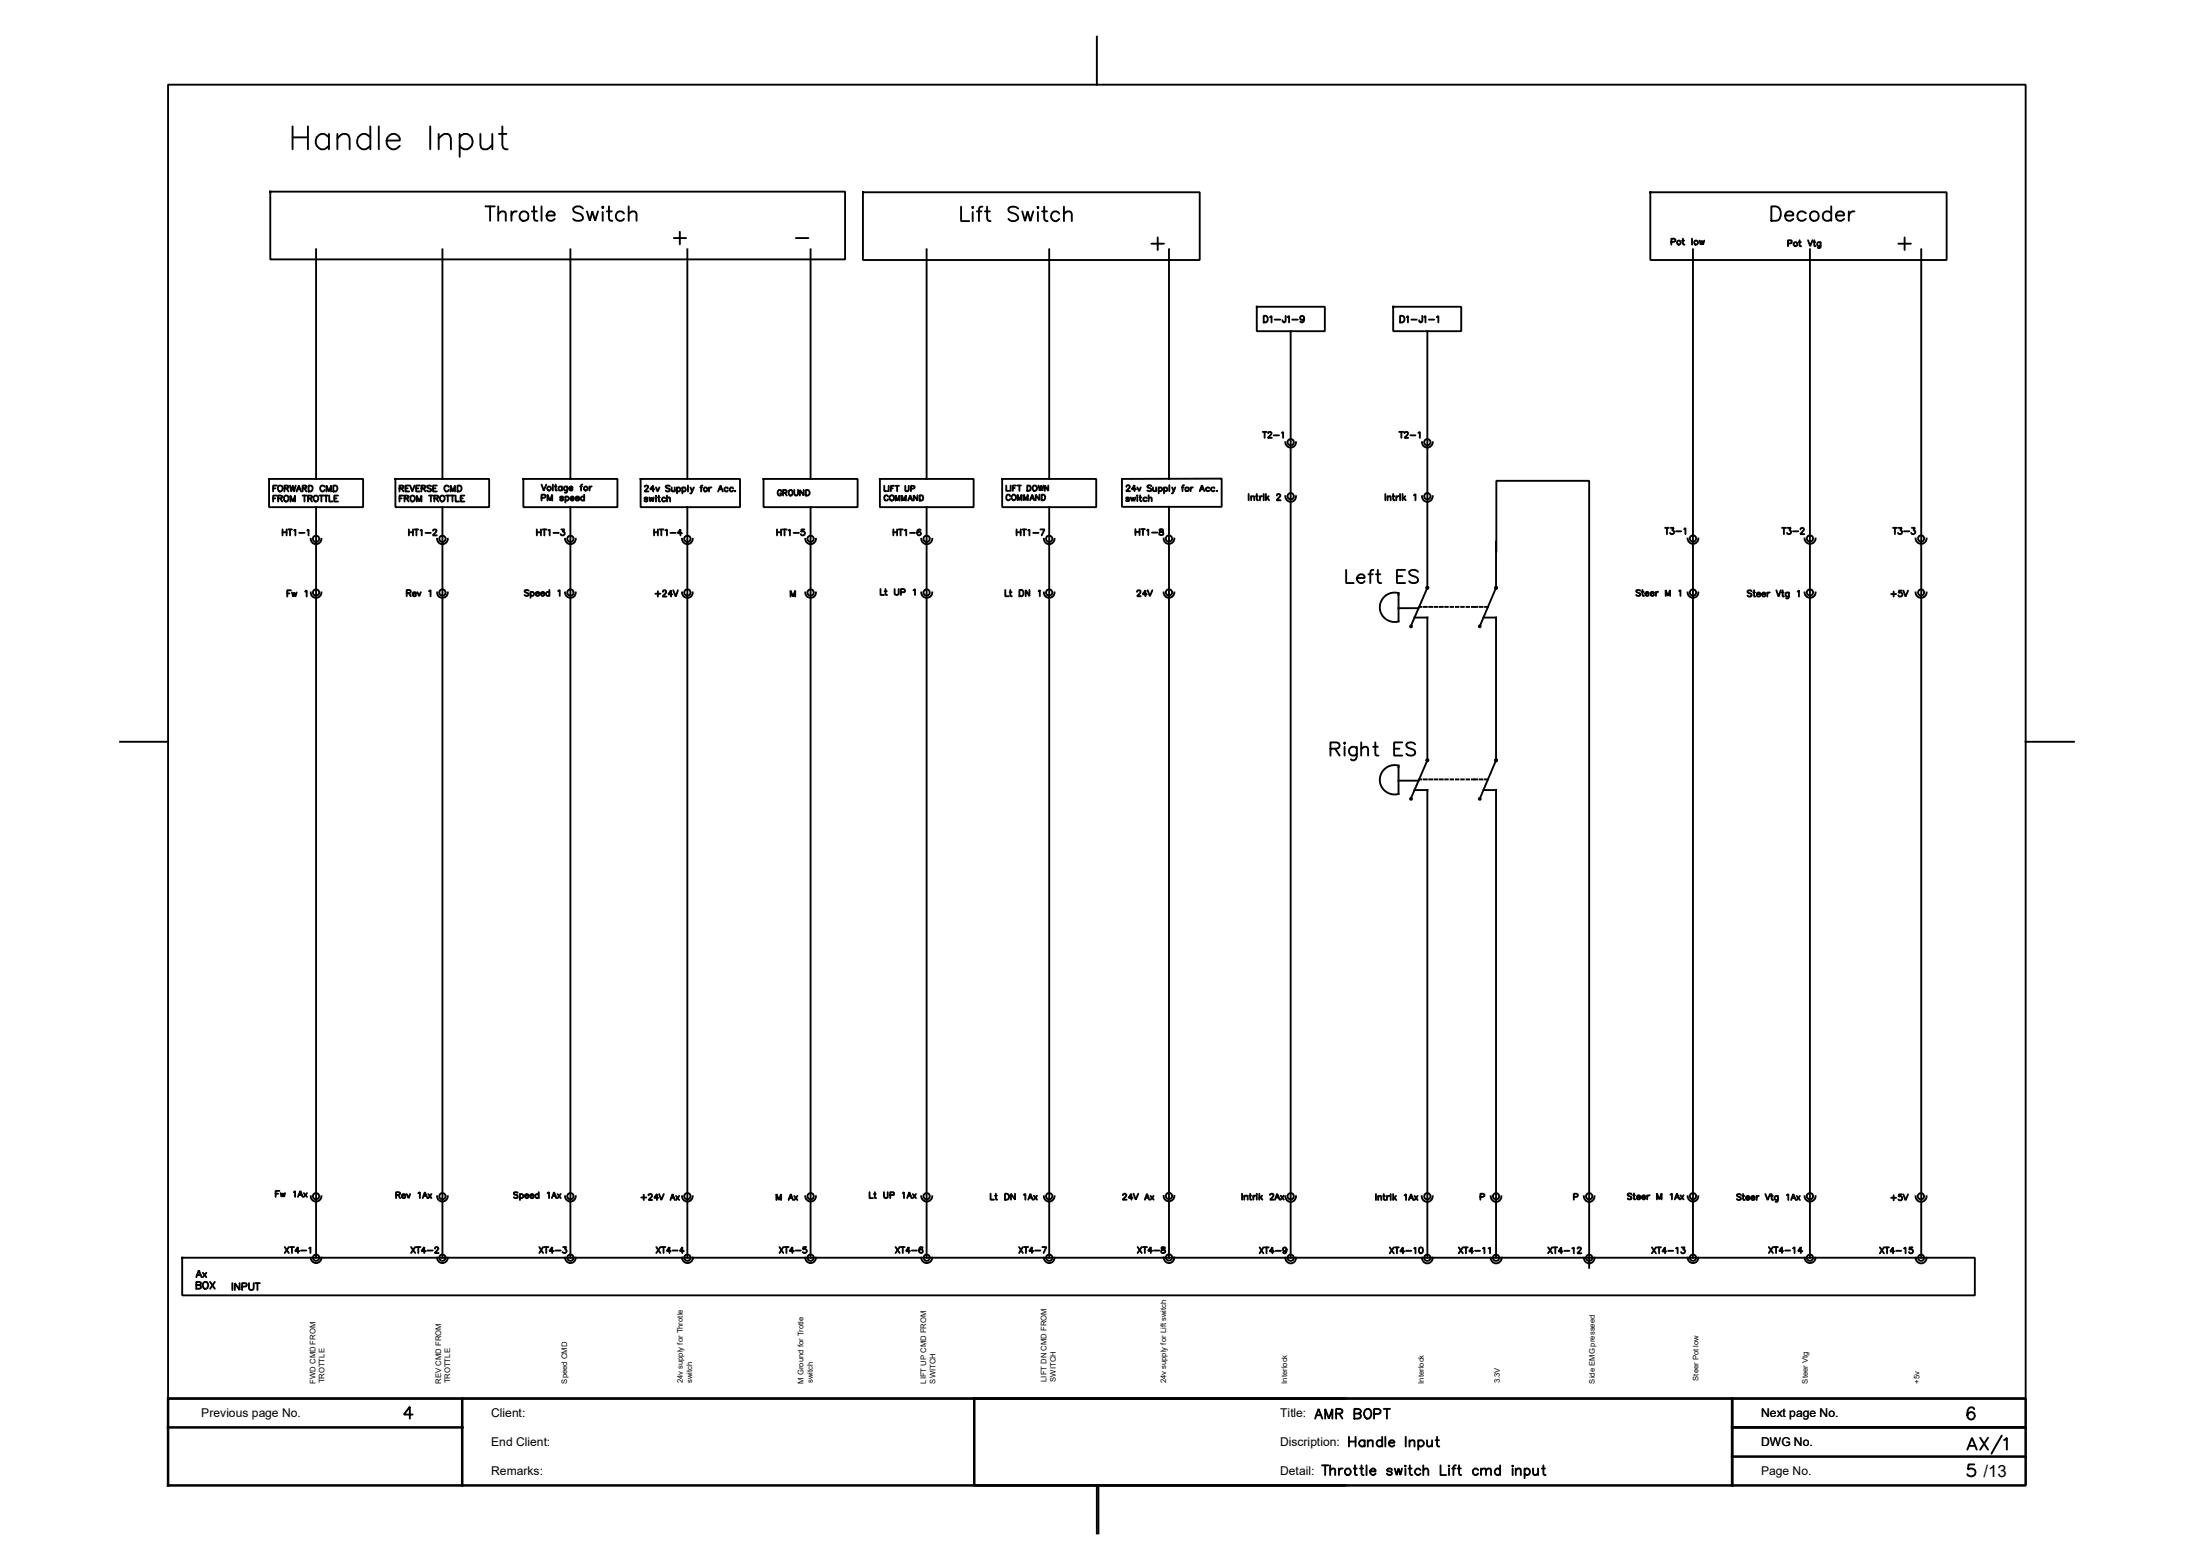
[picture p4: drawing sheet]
<svg xmlns="http://www.w3.org/2000/svg" width="297mm" height="210mm" viewBox="0 0 297 210" stroke-linecap="round" stroke-linejoin="round" font-family="sans-serif">
<g fill="none" stroke="#000" stroke-width=".25">
<path d="M22.7 11.4h250.8v177.4h-250.8zM39.5 17.1v3.1M39.5 18.5h2.1M41.6 17.1v3.1M44.4 18.5a1.01 1.01 0 0 0-1.6-.1 1.01 1.01 0 0 0 .3 1.6 .91 .91 0 0 0 1.3-.3M44.4 18.1v2.1M45.6 18.7l.7-.6h.4l.3 .1 .2 .5v1.5M45.6 18.1v2.1M50 18.5a1.01 1.01 0 0 0-1.6-.1 1.01 1.01 0 0 0 .2 1.6 .91 .91 0 0 0 1.4-.3M50 17.1v3.1M51.1 17.1v3.1M52.2 19h1.8a.89 .89 0 0 0-.9-1 .89 .89 0 0 0-.9 1 .97 .97 0 0 0 .6 1.1 .97 .97 0 0 0 1.2-.4"/>
<path d="M58.1 17.1v3.1M59.2 18.7l.8-.6h.5l.2 .1 .2 .5v1.5M59.2 18.1v2.1M62.1 18.1v3.1M62.1 18.5a.99 .99 0 0 1 1.3-.2 .99 .99 0 0 1 .3 1.4 .9 .9 0 0 1-1.6 0M64.9 18.1v1.5l.1 .4 .3 .2h.4l.8-.6M66.5 18.1v2.1M67.4 18.1h1M67.8 17.1v2.5l.1 .4 .3 .2h.3M148.1 5v6.4M36.5 25.9h77.6v9.1h-77.6zM42.7 33.7v30.9"/>
<path d="M59.7 33.7v30.9M65.5 27.9h1.3M66.2 27.9v1.9M67.3 28.9l.4-.4 .5 .1 .1 1.2M67.3 27.9v1.9M69 28.5v1.3M69.8 28.5a.58 .58 0 0 0-.8 .6M70.4 28.6a.63 .63 0 0 1 .8 .2 .63 .63 0 0 1-.1 .9 .63 .63 0 0 1-.9-.2 .75 .75 0 0 1 .2-.9zM71.8 28.5h.7M72.1 27.9v1.6l.1 .2 .4 .1M73.1 27.9v1.9M73.8 29.1h1.1a.57 .57 0 0 0-.7-.6 .57 .57 0 0 0-.4 .8 .6 .6 0 0 0 .4 .5 .6 .6 0 0 0 .7-.3"/>
<path d="M77 33.7v30.9M78.7 28.2a.84 .84 0 0 0-1.3 0 .45 .45 0 0 0 .4 .5l.5 .2a.68 .68 0 0 1 .4 .6 .92 .92 0 0 1-1.3 0M79.2 28.5l.4 1.3 .4-1.3 .3 1.3 .4-1.3M81.4 27.9l.1 .1-.1 .1-.1-.1zM81.4 28.6v1.2M81.9 28.5h.7M82.2 27.9v1.6l.1 .2 .4 .1M84.2 28.8a.61 .61 0 0 0-.9-.1 .61 .61 0 0 0 0 .9 .61 .61 0 0 0 .9-.1M84.9 28.9l.4-.4 .5 .1 .1 .3v.9M84.9 27.9v1.9M91 32.1h1.6M91.8 31.3v1.7"/>
<path d="M92.8 33.7v30.9M107.4 32.1h1.7M109.4 33.7v30.9M116.5 26h45.5v9.1h-45.5zM125.1 33.7v30.9M129.8 27.9v1.9h1.1M131.2 28l.1-.1 .1 .1-.1 .1zM131.3 28.6v1.2M131.9 28.5h.6M132.6 27.9l-.4 .1v.2v1.6M133 28.5h.6M133.3 27.9v1.6v.2l.4 .1"/>
<path d="M137.5 28.2a.92 .92 0 0 0-1.4 0 .45 .45 0 0 0 .4 .5 1.04 1.04 0 0 1 1 .6v.2a.84 .84 0 0 1-1.4 0M138 28.5l.4 1.3 .3-1.3 .4 1.3 .4-1.3M140.1 27.9l.1 .1-.1 .1-.1-.1zM140.1 28.6v1.2M140.7 28.5h.7M141 27.9v1.6l.1 .2 .3 .1M141.6 33.7v30.9M143 28.8a.61 .61 0 0 0-.9-.1 .61 .61 0 0 0 0 .9 .61 .61 0 0 0 .9-.1M143.6 28.9l.5-.4 .5 .1 .1 .3v.9M143.6 27.9v1.9M155.4 32.9h1.7M156.3 32v1.7"/>
<path d="M157.8 33.7v30.9M222.8 26h40v9.1h-40zM225.6 32.6h.5l.1-.3-.2-.1h-.4v.8M227.1 32.5h.3M227.2 32.2v.7v.1h.2M228.4 32.2v.8M228.6 33.7v136.1M229.4 32.5l.2 .5 .1-.5 .2 .5 .2-.5M239.1 27.9h.7a1.13 1.13 0 0 1 .3 1.8l-1 .1zM241 29.1h1.1a.57 .57 0 0 0-.6-.6 .57 .57 0 0 0-.5 .8 .6 .6 0 0 0 .4 .5 .6 .6 0 0 0 .7-.3M241.4 32.9l.5-.1v-.3l-.5-.1v.8M242.8 32.7h.3"/>
<path d="M243 32.4v.7l.2 .1M243.8 28.8a.64 .64 0 0 0-.9-.1 .64 .64 0 0 0 0 .9 .64 .64 0 0 0 .9-.1M244.1 32.4l.3 .8 .3-.8M244.3 33.7v136.1M244.6 28.6a.62 .62 0 0 1 .8 .2 .62 .62 0 0 1-.1 .9 .62 .62 0 0 1-.9-.2 .75 .75 0 0 1 .2-.9zM244.8 32.7h.3M244.9 32.4v.8h.2M245.8 32.7l-.1 .7h-.3M245.8 32.8a.26 .26 0 0 0-.4 0 .26 .26 0 0 0 0 .3 .26 .26 0 0 0 .4 0M247.2 27.9v1.9M247.2 28.8a.64 .64 0 0 0-.9-.1 .64 .64 0 0 0 0 .9 .64 .64 0 0 0 .9-.1M247.9 29.1h1.1a.57 .57 0 0 0-.7-.6 .57 .57 0 0 0-.4 .8 .6 .6 0 0 0 .4 .5 .6 .6 0 0 0 .7-.3"/>
<path d="M249.6 28.5v1.3M250.4 28.5a.64 .64 0 0 0-.8 .6M256.3 32.9h1.7M257.1 32v1.7M259.4 33.7v136.1M169.7 41.4h9.2v3.3h-9.2zM170.5 58.3h.5M170.6 42.6h.3a.51 .51 0 0 1 0 .9h-.3zM170.7 58.3v.8M171.2 58.5a.22 .22 0 0 1 .3-.2 .22 .22 0 0 1 .1 .3l-.4 .5h.5M171.4 42.8l.3-.2v.9M172 58.8h.7"/>
<path d="M172.1 43.1h.7M173.1 58.4l.1-.1v.8M173.5 59.7a.72 .72 0 0 0 .7 .7 .72 .72 0 0 0 .8-.7M173.6 42.6l-.1 .8-.2 .1-.2-.3M173.8 42.8l.2-.2v.9M174.2 44.7v125.1M174.5 43.1h.7M176.1 42.9a.28 .28 0 0 1-.4 .3 .28 .28 0 0 1-.1-.5 .28 .28 0 0 1 .4 .1l.1 .1a.42 .42 0 0 1-.4 .6l-.1-.1M188.1 41.4h9.2v3.3h-9.2zM188.9 58.3h.5M189 42.6h.3a.47 .47 0 0 1 .3 .5 .47 .47 0 0 1-.3 .4h-.3zM189.2 58.3v.8"/>
<path d="M189.6 58.5l.2-.2h.3v.3l-.5 .5h.5M189.9 42.8l.2-.2v.9M190.4 58.8h.7M190.5 43.1h.8M191.5 58.4l.2-.1v.8M192 59.7a.72 .72 0 0 0 .7 .7 .72 .72 0 0 0 .7-.7M192 42.6v.8l-.2 .1-.2-.1v-.2M192.3 42.8l.1-.2v.9M192.7 44.7v34.6l-2.2 5.2M192.9 43.1h.7M194 42.8l.2-.2v.9M36.3 64.6h12.7v3.9h-12.7z"/>
<path d="M36.9 65.9h.3M36.9 67.3h.3M37.4 65.5h-.5v.8M37.4 66.9h-.5v.8M37.5 67.3l.5-.1 .1-.3h-.6v.8M37.6 65.6a.37 .37 0 0 1 .6 .3 .37 .37 0 0 1-.5 .4l-.2-.3zM37.8 67.3l.3 .4M38.1 71.5v.8M38.1 71.8h.6M38.4 67a.37 .37 0 0 1 .6 .2 .37 .37 0 0 1-.5 .4l-.1-.1zM38.4 65.9h.5v-.3l-.5-.1v.8M38.7 65.9l.2 .4"/>
<path d="M38.7 71.5v.8M38.9 71.5h.5M39.2 65.5l.1 .8 .2-.8 .2 .8 .2-.8M39.2 71.5v.8M39.2 67.7v-.8l.3 .8 .3-.8v.8M39.3 79.7h-.5v.8M39.4 80l.2 .5 .1-.5 .2 .5 .1-.5M39.7 71.6l.2-.1v.8M40 66.3l.3-.8 .3 .8M40.1 66h.4M40.4 71.9h.7M40.9 66.9h.5"/>
<path d="M40.9 65.9h.4l.1-.3-.5-.1v.8M41.1 65.9l.3 .4M41.1 66.9v.8M41.2 79.8l.2-.1v.8M41.5 71.6l.2-.1v.8M41.6 67.3l.4-.1 .1-.3h-.5v.8M41.7 65.5h.2a.42 .42 0 0 1 .3 .4 .42 .42 0 0 1-.3 .4h-.2zM41.8 67.3l.3 .4M42 72.7a.72 .72 0 0 0 .7 .7 .72 .72 0 0 0 .7-.7M42 80a.72 .72 0 0 0 .7 .7 .72 .72 0 0 0 .7-.7M42.4 67a.37 .37 0 0 1 .6 .2 .37 .37 0 0 1-.5 .4l-.2-.2zM42.7 68.5v101.3"/>
<path d="M43.1 66.9h.5M43.4 66.9v.8M43.7 66.9h.6M43.8 65.7a.35 .35 0 0 0-.5 0 .35 .35 0 0 0 0 .5 .35 .35 0 0 0 .5 0v-.1M44 66.9v.8M44.1 66.3v-.8l.3 .8 .3-.8v.8M44.4 66.9v.8h.5M45 65.5h.3a.44 .44 0 0 1 .3 .4 .44 .44 0 0 1-.3 .4h-.3zM45.1 67.3h.3M45.6 66.9h-.5v.8h.5M53.4 64.6h12.6v3.9h-12.6zM53.9 67.3h.3"/>
<path d="M53.9 65.9h.5v-.3l-.5-.1v.8M54.2 65.9l.3 .4M54.4 66.9h-.5v.8M54.6 67.3l.5-.1v-.3h-.5v.8M54.7 65.9h.3M54.9 67.3l.3 .4M55.2 71.8h.6M55.2 71.5v.8M55.2 65.5h-.5v.8h.5M55.4 65.5l.3 .8 .3-.8M55.5 67a.37 .37 0 0 1 .5 .2 .37 .37 0 0 1-.5 .4l-.1-.1zM55.8 71.5v.8"/>
<path d="M56 71.5h.5M56.2 65.9h.3M56.2 71.5v.8M56.3 67.7v-.8l.3 .8 .3-.8v.8M56.3 79.9l.3 .6 .2-.6M56.7 65.5h-.5v.8h.5M56.8 71.6l.1-.1v.8M56.9 65.9h.5v-.3l-.5-.1v.8M57.1 65.9l.3 .4M57.4 71.9h.8M57.9 79.8l.2-.2v.9M57.9 66.9h.6"/>
<path d="M58.2 66.9v.8M58.2 65.6l-.2-.1-.3 .1v.2l.5 .3a.3 .3 0 0 1-.2 .2 .3 .3 0 0 1-.3-.1M58.5 71.6a.22 .22 0 0 1 .2-.1 .22 .22 0 0 1 .2 .3l-.5 .5h.6M58.5 65.9h.3M58.6 67.3l.5-.1v-.3h-.5v.8M58.9 67.3l.3 .4M59 65.5h-.5v.8h.5M59 72.7a.72 .72 0 0 0 .7 .7 .72 .72 0 0 0 .8-.7M59 80a.72 .72 0 0 0 .7 .7 .72 .72 0 0 0 .8-.7M59.5 67a.37 .37 0 0 1 .5 .2 .37 .37 0 0 1-.4 .4l-.2-.2zM59.7 68.5v101.3M60.2 66.9h.5"/>
<path d="M60.5 66.9v.8M60.6 65.7a.37 .37 0 0 0-.7 .2 .37 .37 0 0 0 .6 .4l.1-.2M60.8 66.9h.5M60.8 66.3v-.8l.3 .8 .3-.8v.8M61.1 66.9v.8M61.5 66.9v.8h.5M61.8 65.5h.2a.42 .42 0 0 1 .3 .4 .42 .42 0 0 1-.3 .4h-.2zM62.2 67.3h.3M62.7 66.9h-.5v.8h.5M70.7 64.6h12.7v3.9h-12.7zM71.4 79.7l-.2-.1-.4 .1 .1 .2 .5 .3a.3 .3 0 0 1-.3 .2 .3 .3 0 0 1-.3-.1M71.6 79.9v.8"/>
<path d="M72.5 71.8h.5M72.5 71.5v.8M73 71.5v.8M73.1 65.4l.3 .8 .3-.8M73.1 67.2l.5-.1v-.3h-.5v.8M73.2 71.5h.6M73.5 71.5v.8M73.9 67.6v-.8l.4 .8 .2-.8v.8M74 71.6l.2-.1v.8M74.2 79.6v.8M74.6 65.4v.8M74.7 71.9h.7"/>
<path d="M74.9 65.7h.2M75 65.4v.8h.2M75.4 79.8l.2-.2v.8M75.8 71.5h.4l-.3 .3a.27 .27 0 0 1 .3 .2 .27 .27 0 0 1-.2 .3 .27 .27 0 0 1-.3-.2M75.9 65.7v.5M75.9 65.8a.26 .26 0 0 0-.4-.1 .26 .26 0 0 0 0 .4 .26 .26 0 0 0 .4 0M76 67.1l-.1-.1-.3 .1v.1l.3 .1 .1 .1-.1 .2-.3-.2M76.3 72.7a.72 .72 0 0 0 .7 .7 .72 .72 0 0 0 .7-.7M76.3 80a.72 .72 0 0 0 .7 .7 .72 .72 0 0 0 .7-.7M76.3 67v.8M76.3 67.1a.26 .26 0 0 1 .4 0 .26 .26 0 0 1 0 .4 .26 .26 0 0 1-.4-.1M76.6 65.7l-.1 .7-.3 .1"/>
<path d="M76.6 65.8a.26 .26 0 0 0-.4-.1 .26 .26 0 0 0 0 .4 .26 .26 0 0 0 .4 0M76.8 65.9h.5a.24 .24 0 0 0-.2-.3 .24 .24 0 0 0-.3 .3l.2 .3 .3-.1M77 67.3h.5a.23 .23 0 0 0-.3-.3 .23 .23 0 0 0-.2 .3l.2 .3 .3-.2M77 68.5v101.3M77.7 67.3h.5a.26 .26 0 0 0-.4-.3 .26 .26 0 0 0-.1 .4l.2 .2 .3-.2M78.3 65.7h.3M78.6 65.4l-.2 .2v.6M78.9 66.8v.8M78.9 67.1a.26 .26 0 0 0-.4 0 .26 .26 0 0 0 0 .4 .26 .26 0 0 0 .4-.1M79.6 65.7v.5M79.9 65.7h-.2l-.1 .2M86.5 64.6h13.4v3.9h-13.4z"/>
<path d="M87 65.7a.22 .22 0 0 1 .3-.2 .22 .22 0 0 1 .2 .3l-.5 .5h.5M87.4 67.3l-.1-.2-.3 .1v.2h.3l.1 .2-.1 .1-.3-.1M87.7 67.1l.1 .6 .2-.6 .1 .6 .2-.6M88.3 71.8h.5M88.3 71.5v.8M88.3 66h-.5l.4-.5v.8M88.6 66.9h.1M88.6 65.8l.2 .5 .2-.5M88.6 67.1v.6M88.8 67.1h.3M88.8 71.5v.8M88.8 79.8v.7"/>
<path d="M88.9 66.9v.6l.2 .2M89 71.5h.6M89.3 71.5v.8M89.5 79.9l.1-.2 .3 .1v.2l-.4 .5h.5M89.8 67.3a.26 .26 0 0 0-.4-.1 .26 .26 0 0 0 0 .4 .26 .26 0 0 0 .4 0M89.8 71.6l.2-.1v.8M90 67.3l.4-.2 .1 .6M90 66.9v.8M90.4 65.6l-.1-.1-.4 .1 .1 .2 .4 .3v.1l-.1 .1-.4-.1M90.5 71.9h.7M90.7 65.8v.5h.2l.2-.1M90.9 79.7l.3 .8 .3-.8"/>
<path d="M91.1 65.8v.5M91.4 65.8v.8M91.4 65.9a.26 .26 0 0 1 .4 0 .26 .26 0 0 1 0 .4 .26 .26 0 0 1-.4-.1M92.1 72.7a.72 .72 0 0 0 .7 .7 .72 .72 0 0 0 .7-.7M92.1 72h-.6l.4-.5v.8M92.1 80a.72 .72 0 0 0 .7 .7 .72 .72 0 0 0 .7-.7M92.1 65.9a.26 .26 0 0 1 .4 0 .26 .26 0 0 1 0 .4 .26 .26 0 0 1-.4-.1M92.1 65.8v.8M92.8 68.5v101.3M92.9 65.5v.8M93.2 65.8l.2 .5M93.7 65.8l-.4 .7-.1 .1"/>
<path d="M94.5 65.8h.3M94.8 65.5l-.1 .1v.7M95.7 65.8v.5M96.1 65.8h-.3l-.1 .2M96.9 66.3l.4-.8 .3 .8M97.1 66h.4M98.3 65.9a.26 .26 0 0 0-.4 0 .26 .26 0 0 0 0 .4 .26 .26 0 0 0 .4-.1M99 65.9a.26 .26 0 0 0-.4 0 .26 .26 0 0 0 0 .4 .26 .26 0 0 0 .4-.1M99.2 66.3h.1zM103.1 64.6h12.7v3.9h-12.7zM104.9 71.8h.6M104.9 71.5v.8"/>
<path d="M105.5 71.5v.8M105.5 66.3a.26 .26 0 0 0-.3-.2 .26 .26 0 0 0-.2 .3v.2a.26 .26 0 0 0 .2 .3 .26 .26 0 0 0 .3-.3h-.2M105.7 71.5h.5M105.7 66.5h.4l.1-.3-.5-.1v.8M105.9 71.5v.8M106 66.5l.2 .4M106.5 71.6l.1-.1v.8M106.5 66.3a.35 .35 0 0 1 .5 0 .35 .35 0 0 1-.1 .5 .36 .36 0 0 1-.4-.1 .36 .36 0 0 1 0-.4zM107.1 71.9h.8M107.2 66.1v.6l.2 .2 .3-.2v-.6M108.5 66.1v.8l-.5-.8v.8M108.6 71.5h-.4v.3a.29 .29 0 0 1 .4 0 .29 .29 0 0 1-.1 .4 .29 .29 0 0 1-.4-.1"/>
<path d="M108.7 72.7a.72 .72 0 0 0 .7 .7 .72 .72 0 0 0 .8-.7M108.7 80a.72 .72 0 0 0 .7 .7 .72 .72 0 0 0 .8-.7M108.8 66.1h.3a.41 .41 0 0 1 .2 .4 .41 .41 0 0 1-.2 .4h-.3zM109.4 68.5v101.3M118.8 64.6h12.6v3.9h-12.6zM118.9 79.5v.8h.4M119.4 65.6v.7h.4M119.4 79.8h.3M119.5 79.5v.7l.3 .1M119.9 67a.26 .26 0 0 0-.3-.2 .26 .26 0 0 0-.2 .3v.2a.26 .26 0 0 0 .2 .3 .26 .26 0 0 0 .3-.2M120 65.6v.7M120.3 65.9h.2"/>
<path d="M120.6 71.8h.5M120.6 71.5v.8M120.7 65.6h-.4v.7M120.8 79.5v.6v.1l.2 .1 .3-.1v-.7M120.9 67.6v-.8l.3 .8 .3-.8v.8M120.9 65.6h.5M121.1 65.6v.7M121.1 71.5v.8M121.3 71.5h.6M121.6 71.5v.8M121.6 79.9h.5l.1-.1-.1-.2-.5-.1v.8M121.8 67.6v-.8l.2 .8 .3-.8v.8"/>
<path d="M122.1 71.6l.2-.1v.8M122.2 65.6v.6l.1 .1h.3l.1-.7M122.6 67.6l.3-.8 .2 .8M122.7 67.3h.4M122.9 71.9h.6M123 66l.4-.1 .1-.2-.2-.1h-.3v.7M123.3 79.7l.2-.2v.8M123.9 66.8v.8l-.5-.8v.8M124.2 66.8a.38 .38 0 0 1 .4 .4 .38 .38 0 0 1-.4 .4zM124.3 71.5h-.1a.38 .38 0 0 0-.4 .4 .38 .38 0 0 0 .4 .3 .25 .25 0 0 0 0-.4 .25 .25 0 0 0-.4 .2M124.4 72.7a.74 .74 0 0 0 .7 .7 .74 .74 0 0 0 .8-.7M124.4 80a.74 .74 0 0 0 .7 .7 .74 .74 0 0 0 .8-.7"/>
<path d="M125.1 68.5v101.3M135.3 64.6h12.7v3.9h-12.7zM135.7 79.6v.9h.5M135.8 65.5v.8h.5M136.3 79.9h.3M136.4 67a.26 .26 0 0 0-.3-.2 .26 .26 0 0 0-.3 .3 .31 .31 0 0 0 .1 .4 .31 .31 0 0 0 .5-.1M136.4 79.6v.7v.1l.2 .1M136.4 65.5v.8M136.7 65.9h.3M136.8 66.8a.36 .36 0 0 1 .4 .3 .36 .36 0 0 1-.5 .4 .43 .43 0 0 1 .1-.7zM137.2 65.5h-.5v.8M137.2 71.8h.6"/>
<path d="M137.2 71.5v.8M137.4 67.5v-.7l.2 .7 .3-.7v.7M137.4 65.5h.4M137.6 65.5v.8M137.6 79.6h.3a.47 .47 0 0 1 .3 .5 .47 .47 0 0 1-.3 .4h-.3zM137.8 71.5v.8M138 71.5h.6M138.2 67.5v-.7l.3 .7 .3-.7v.7M138.3 71.5v.8M138.7 65.5a.38 .38 0 0 1 .5 .4 .38 .38 0 0 1-.5 .4zM138.8 71.6l.2-.1v.8M139 79.6v.9l-.5-.9v.9"/>
<path d="M139.1 67.5l.3-.7 .2 .7M139.1 67.3h.4M139.5 71.9h.7M139.5 65.6a.33 .33 0 0 1 .5 .3 .33 .33 0 0 1-.5 .3l-.1-.2zM140.2 65.5l.2 .8 .1-.8 .2 .8 .2-.8M140.2 79.8l.2-.2v.9M140.3 66.8v.7l-.5-.7v.7M140.5 71.5h.5l-.4 .8M140.6 66.8a.39 .39 0 0 1 .5 .3 .39 .39 0 0 1-.5 .4zM140.9 72.7a.72 .72 0 0 0 .7 .7 .72 .72 0 0 0 .8-.7M140.9 80a.72 .72 0 0 0 .7 .7 .72 .72 0 0 0 .8-.7M141.5 65.5v.8l-.4-.8v.8"/>
<path d="M141.6 68.5v101.3M151.5 64.6h13.4v3.8h-13.4zM152.1 65.7l.1-.2h.2l.1 .2v.1l-.5 .5h.6M152.4 67.2h-.3v.1l.3 .1v.2h-.1h-.3M152.7 67.1l.1 .5 .2-.5 .1 .5 .2-.5M153.3 71.4v.8M153.3 71.8h.5M153.4 66h-.6l.4-.5v.8M153.5 66.9h.1zM153.5 79.9l.2-.2 .3 .1v.2l-.5 .5h.5M153.5 65.8l.3 .5 .2-.5M153.5 67.1v.5"/>
<path d="M153.8 67.1h.3M153.8 71.4v.8M153.9 66.8v.7l.2 .1M154.1 71.4h.5M154.3 71.4v.8M154.8 67.2a.27 .27 0 0 0-.4 0 .27 .27 0 0 0 0 .4 .27 .27 0 0 0 .4 0M154.9 71.6l.1-.2v.8M154.9 79.7l.3 .8 .4-.8M155.1 67.3l.1-.2 .2 .1 .1 .4M155.1 66.8v.8M155.4 65.6l-.2-.1a.25 .25 0 0 0-.3 .2l.5 .4a.33 .33 0 0 1-.5 .1M155.5 71.9h.8"/>
<path d="M155.7 65.8v.5h.2l.2-.1M156.1 65.8v.5M156.4 65.8v.8M156.4 65.9a.27 .27 0 0 1 .4-.1 .27 .27 0 0 1 0 .4 .27 .27 0 0 1-.4 0M156.6 71.5v.2l.4 .2a.24 .24 0 0 1-.1 .3 .24 .24 0 0 1-.3-.1 .24 .24 0 0 1 .1-.3l.3-.1v-.2l-.2-.1zM157.1 72.7a.72 .72 0 0 0 .7 .7 .72 .72 0 0 0 .7-.7M157.1 80a.72 .72 0 0 0 .7 .7 .72 .72 0 0 0 .7-.7M157.1 65.8v.8M157.1 65.9a.27 .27 0 0 1 .4-.1 .27 .27 0 0 1 0 .4 .27 .27 0 0 1-.4 0M157.8 68.4v101.4M157.9 65.5v.8M158.2 65.8l.3 .5"/>
<path d="M158.7 65.8l-.4 .7-.1 .1M159.6 65.8h.2M159.9 65.5h-.2l-.1 .2v.6M160.7 65.8v.5M161 65.8l-.2 .1-.1 .1M162 66.3l.3-.8 .3 .8M162.1 66h.4M163.3 65.9a.27 .27 0 0 0-.4-.1 .27 .27 0 0 0 0 .4 .27 .27 0 0 0 .4 0M164 65.9a.27 .27 0 0 0-.4-.1 .27 .27 0 0 0 0 .4 .27 .27 0 0 0 .4 0M164.2 66.3h.1zM168.6 66.7v.8M168.9 67.1l.2-.1h.2v.5"/>
<path d="M168.9 67v.5M169.5 67h.3M169.7 66.7v.7l.1 .1M170.1 67v.5M170.4 67h-.1l-.2 .2M170.6 66.7v.8M170.9 66.7v.8M171.1 67.2l.2 .3M171.3 67l-.4 .4M172.4 66.9l.1-.2h.3v.1v.2l-.5 .5h.6M173.5 67a.72 .72 0 0 0 .7 .7 .72 .72 0 0 0 .8-.7M181.7 76.9v1.8h1.1"/>
<path d="M183.2 78h1a.55 .55 0 0 0-.7-.4 .55 .55 0 0 0-.2 .8 .54 .54 0 0 0 .9 0M184.7 77.5h.6M185.4 76.9l-.3 .1-.1 .3v1.4M185.8 77.5h.6M186 76.9v1.5l.1 .2 .4 .1M187 66.7v.8M187.3 67.1l.4-.1v.5M187.3 67v.5M188 67h.3M188.1 66.7v.7v.1h.2M188.5 67v.5M188.6 77.8h.7"/>
<path d="M188.8 67h-.2l-.1 .2M189 66.7v.8M189.4 66.7v.8M189.5 67.2l.3 .3M189.7 76.9h-1.1v1.8h1.1M189.7 67l-.3 .4M190.9 66.8l.2-.1v.8M191.4 77.2a.78 .78 0 0 0-1.2 0 .45 .45 0 0 0 .4 .5l.5 .2a.43 .43 0 0 1 .3 .3 .43 .43 0 0 1-.1 .4 .82 .82 0 0 1-1.1-.2M192 67a.72 .72 0 0 0 .7 .7 .72 .72 0 0 0 .7-.7M192.6 79.2h.2v.2h-.2zM201.9 79.2h.2v.2h-.2zM202 73.1v6.4"/>
<path d="M202 79.3l-2.2 5.2M202 74.4v-9.5h12.5v106.2M221.4 79.7l-.2-.1-.3 .1 .1 .2 .4 .3a.3 .3 0 0 1-.2 .2 .3 .3 0 0 1-.3-.1M221.6 79.9h.3M221.7 79.6v.7l.1 .1h.2M223.6 79.9v.5M223.9 79.9h-.2l-.1 .2M224.8 71.2h.5M225 71.2v.9M225.6 71.2h.4l-.3 .4a.27 .27 0 0 1 .3 .2 .27 .27 0 0 1-.2 .3 .27 .27 0 0 1-.3-.2M226.3 71.7h.7M226.7 79.8l.2-.2v.8"/>
<path d="M227.4 71.4l.1-.2v.9M227.8 80a.72 .72 0 0 0 .8 .7 .72 .72 0 0 0 .7-.7M227.8 72.7a.72 .72 0 0 0 .8 .7 .72 .72 0 0 0 .7-.7M236.5 79.8l-.2-.1-.4 .1 .1 .2 .4 .1 .1 .2v.1l-.2 .1-.4-.1M236.7 80h.2M236.8 79.7v.8h.2M238.6 80v.5M238.9 80h-.2l-.1 .2M239.8 79.7l.3 .8 .3-.8M240.5 80h.3M240.6 71.2h.5M240.7 79.7v.8h.1"/>
<path d="M240.8 71.2v.9M241.3 71.2h.5l-.2 .4a.27 .27 0 0 1 .1 .4 .27 .27 0 0 1-.4-.1M241.5 80v.7l-.2 .1-.2-.1M242.1 71.7h.7M242.7 79.8l.2-.1v.8M243.1 71.5a.23 .23 0 0 1 .3-.2 .23 .23 0 0 1 0 .4l-.4 .4h.6M243.6 80a.74 .74 0 0 0 .8 .7 .74 .74 0 0 0 .7-.7M243.6 72.7a.74 .74 0 0 0 .8 .7 .74 .74 0 0 0 .7-.7M255.6 71.2h.5M255.7 79.8v.7M255.8 71.2v.9M256.3 71.2h.5l-.3 .4a.27 .27 0 0 1 .2 .4 .27 .27 0 0 1-.5-.1"/>
<path d="M256.8 79.7h-.4l-.1 .4a.29 .29 0 0 1 .5-.1 .29 .29 0 0 1-.1 .5 .29 .29 0 0 1-.4-.2M257 79.7l.3 .8 .3-.8M257 71.7h.8M258.1 71.2h.4l-.2 .4a.27 .27 0 0 1 .2 .4 .27 .27 0 0 1-.5-.1M258.6 80a.74 .74 0 0 0 .8 .7 .74 .74 0 0 0 .7-.7M258.6 72.7a.74 .74 0 0 0 .8 .7 .74 .74 0 0 0 .7-.7M38.8 80.1h.3M54.9 80.1l.5-.1v-.3l-.5-.1v.9M55.2 80.1l.3 .4M55.7 80.1h.5a.25 .25 0 0 0-.4-.2 .25 .25 0 0 0 0 .4l.1 .2 .3-.2M71.6 80a.26 .26 0 0 1 .4 0 .26 .26 0 0 1 0 .4 .26 .26 0 0 1-.4-.1M72.3 80.1h.5a.27 .27 0 0 0-.4-.1 .27 .27 0 0 0 .1 .4l.3-.1"/>
<path d="M73 80.1h.5a.25 .25 0 0 0-.4-.2 .25 .25 0 0 0 0 .4l.1 .1 .3-.1M74.2 80a.26 .26 0 0 0-.4 0 .26 .26 0 0 0 0 .4 .26 .26 0 0 0 .4-.1M88.5 80.1h.7M90.8 80.2h-.6l.4-.5v.8M106.7 80.5v-.8l.4 .8 .3-.8v.8M154.8 80.2h-.5l.3-.5v.8M186.9 80.6a1.99 1.99 0 0 1 1.9-.5v3.8a1.97 1.97 0 0 1-2.3-.9 1.97 1.97 0 0 1 .4-2.4zM188.8 82.1h2.7M190.4 84.4h.2v.2h-.2zM191 83.4h1.7v19.2l-2.2 5.2M191.6 81.9h.3M192.2 81.9h.4"/>
<path d="M193 81.9h.3M193.7 81.9h.4M194.4 81.9h.4M195.1 81.9h.4M195.8 81.9h.4M196.6 81.9h.3M197.3 81.9h.3M198 81.9h.3M198.7 81.9h.7M199.7 84.4h.2v.2h-.2zM199.8 81.9h.4M200.3 83.4h1.7v19.3"/>
<path d="M200.5 81.9h.4M222.1 80.1h.5a.25 .25 0 0 0-.4-.2 .25 .25 0 0 0 0 .4l.1 .1 .3-.1M222.8 80.1h.5a.27 .27 0 0 0-.5-.1 .27 .27 0 0 0 .2 .4l.3-.1M224.9 80.4v-.8l.3 .8 .3-.8v.8M237.2 80.2h.5a.27 .27 0 0 0-.5-.1 .27 .27 0 0 0 .2 .4l.3-.1M237.9 80.2h.4a.25 .25 0 0 0-.3-.2 .25 .25 0 0 0-.1 .4l.2 .1 .2-.1M241.5 80.1a.26 .26 0 0 0-.4-.1 .26 .26 0 0 0 0 .4 .26 .26 0 0 0 .4 0M255.3 80.2h.7M16.2 100.1h6.5M179.6 101h1.1a.41 .41 0 0 0 0-.7l-1.1-.1v1.8M180.3 101l.5 1M181.4 100.3l.1-.1 .1 .1-.1 .1z"/>
<path d="M181.5 100.8v1.2M183.2 101a.59 .59 0 0 0-.9 0 .59 .59 0 0 0 0 .8 .59 .59 0 0 0 .9-.1M183.2 100.8v1.4l-.2 .2-.2 .2h-.3l-.1-.1M183.8 101.1l.4-.3 .4 .1 .1 1.1M183.8 100.2v1.8M185.4 100.8h.6M185.7 100.2v1.7l.4 .1M186.9 103.8a1.99 1.99 0 0 1 1.9-.5v3.8a1.97 1.97 0 0 1-2.3-.9 1.97 1.97 0 0 1 .4-2.4zM188.2 101h.7M188.8 105.4h2.7M189.3 100.2h-1.1v1.8h1.1M190.4 107.7h.2v.2h-.2z"/>
<path d="M191 106.6h1.7v63.2M191.1 100.5a.78 .78 0 0 0-1.2 0 .45 .45 0 0 0 .3 .5l.5 .1a.43 .43 0 0 1 .3 .4 .43 .43 0 0 1-.1 .4 .82 .82 0 0 1-1-.2M191.6 105.2h.3M192.2 105.2h.4M192.6 102.5h.2v.2h-.2zM193 105.2h.3M193.7 105.2h.4M194.4 105.2h.4M195.1 105.2h.4M195.8 105.2h.4M196.6 105.2h.3M197.3 105.2h.3"/>
<path d="M198 105.2h.3M198.7 105.2h.7M199.7 107.7h.2v.2h-.2zM199.8 105.2h.4M200.3 106.6h1.7v63.2M200.5 105.2h.4M201.9 102.5h.2v.2h-.2zM202 102.6l-2.2 5.2M273.5 100.1h6.5M24.6 169.8h242v5h-242zM26.5 172.4l.3-1 .4 1M26.6 172.1h.5"/>
<path d="M26.9 173.4h.2v-.3l-.6-.1v.9h.4h.2v-.3l-.2-.2h-.4M27.4 171.8l.5 .6M27.5 173.1h.1a.45 .45 0 0 1 .5 .1 .45 .45 0 0 1-.1 .6 .44 .44 0 0 1-.6 0 .44 .44 0 0 1 .1-.7zM27.9 171.8l-.5 .6M28.4 173l.6 .9M29 173l-.6 .9M31.4 173.2v.9M32.3 173.2v.9l-.6-.9v.9M32.7 173.7l.5-.1 .1-.1v-.2l-.6-.1v.9M33.6 173.2v.7l.3 .2a.3 .3 0 0 0 .3-.2v-.7M34.5 173.2h.6M34.8 173.2v.9"/>
<path d="M37.2 161.1h.3M37.7 160.7h-.5v.8M37.9 161l.1 .5 .2-.5 .2 .5 .1-.5M38.4 168.3l.6 .8M39 168.3l-.6 .8M39.2 168.3h.5M39.4 168.3v.8M39.7 160.9l.1-.2v.8M40.2 161.5l.4-.8 .3 .8M40.3 161.3h.4M40.4 168.9h-.6l.4-.6v.8M40.6 168.8h.8"/>
<path d="M41 161l.4 .5M41.4 161l-.4 .5M41.7 168.5l.2-.2v.8M42 169.8a.72 .72 0 0 0 .7 .7 .72 .72 0 0 0 .7-.7M42 161.5a.72 .72 0 0 0 .7 .7 .72 .72 0 0 0 .7-.7M53.5 161.3l.4-.1 .1-.2-.5-.1v.8M53.8 161.3l.2 .4M54.3 161.4h.4a.27 .27 0 0 0-.4-.1 .27 .27 0 0 0 .1 .4l.3-.1M54.9 161.2l.3 .5 .2-.5M55.5 168.3l.5 .8M56 168.3l-.5 .8M56.2 168.3h.6"/>
<path d="M56.5 161l.2-.1v.8M56.5 168.3v.8M57.1 161.7l.3-.8 .3 .8M57.2 161.4h.4M57.5 168.9h-.6l.4-.6v.8M57.7 168.8h.7M57.8 161.2l.5 .5M58.3 161.2l-.5 .5M58.7 168.5a.22 .22 0 0 1 .3-.2 .22 .22 0 0 1 .1 .3l-.4 .5h.5M59 169.8a.72 .72 0 0 0 .7 .7 .72 .72 0 0 0 .8-.7M59 161.5a.72 .72 0 0 0 .7 .7 .72 .72 0 0 0 .8-.7M69.9 161l-.2-.1-.3 .1v.2l.4 .1v.4h-.2l-.2-.1"/>
<path d="M70.2 161.3a.26 .26 0 0 1 .4-.1 .26 .26 0 0 1 0 .4 .26 .26 0 0 1-.4 0M70.2 161.2v.8M70.9 161.4h.4a.25 .25 0 0 0-.3-.2 .25 .25 0 0 0-.1 .4l.2 .1 .2-.1M71.6 161.4h.5a.27 .27 0 0 0-.5-.1 .27 .27 0 0 0 .2 .4l.3-.1M72.7 161.3a.26 .26 0 0 0-.4-.1 .26 .26 0 0 0 0 .4 .26 .26 0 0 0 .4 0M72.7 160.9v.8M72.8 168.3l.5 .8M73.3 168.3l-.5 .8M73.5 168.3h.5M73.7 168.3v.8M73.9 161l.2-.1v.8M74.5 161.7l.3-.8 .3 .8"/>
<path d="M74.6 161.4h.4M74.8 168.9h-.6l.3-.6v.8M75 168.8h.7M75.3 161.2l.4 .5M75.7 161.2l-.4 .5M76 168.3h.5l-.3 .3a.28 .28 0 0 1 .2 .5 .28 .28 0 0 1-.5-.1M76.3 169.8a.72 .72 0 0 0 .7 .7 .72 .72 0 0 0 .7-.7M76.3 161.5a.72 .72 0 0 0 .7 .7 .72 .72 0 0 0 .7-.7M86.6 161.6h.6M86.9 161.2v.8M87.5 161.3l.2-.1h.3v.3l-.5 .5h.6M88.6 168.3l.6 .8"/>
<path d="M88.9 161.7h-.6l.4-.5v.8M89 161.2l.3 .8 .3-.8M89.2 168.3l-.6 .8M89.3 168.3h.5M89.6 168.3v.8M90.5 162l.3-.8 .3 .8M90.6 168.9h-.6l.4-.6v.8M90.6 161.7h.4M90.8 168.8h.7M91.3 161.4l.4 .6M91.7 161.4l-.4 .6M92.1 169.8a.74 .74 0 0 0 .7 .7 .74 .74 0 0 0 .8-.7"/>
<path d="M92.1 161.5a.72 .72 0 0 0 .7 .7 .72 .72 0 0 0 .7-.7M92.3 168.9h-.5l.3-.6v.8M104.8 162v-.8l.4 .8 .3-.8v.8M105.2 168.3l.5 .8M105.7 168.3l-.5 .8M105.9 168.3h.6M106.2 168.3v.8M106.5 162l.3-.8 .3 .8M106.6 161.7h.3M107.2 168.9h-.6l.4-.6v.8M107.2 161.4l.5 .6M107.4 168.8h.7"/>
<path d="M107.7 161.4l-.5 .6M108.7 169.8a.72 .72 0 0 0 .7 .7 .72 .72 0 0 0 .8-.7M108.7 161.5a.72 .72 0 0 0 .7 .7 .72 .72 0 0 0 .8-.7M108.8 168.3h-.3l-.1 .4a.3 .3 0 0 1 .5 0 .3 .3 0 0 1-.1 .4 .3 .3 0 0 1-.4-.1M117.4 160.9v.8h.5M118 161.2h.2M118.1 160.9v.8h.2M119.3 160.9v.6l.1 .2h.1a.23 .23 0 0 0 .3-.2v-.6M120.2 161.3h.4l.1-.3-.5-.1v.8M120.9 168.3l.6 .8M121.5 168.3l-.6 .8M121.6 168.3h.5"/>
<path d="M121.9 161l.1-.1v.8M121.9 168.3v.8M122.5 161.7l.3-.8 .3 .8M122.6 161.4h.3M122.9 168.9h-.6l.4-.6v.8M123.1 168.8h.7M123.2 161.2l.5 .5M123.7 161.2l-.5 .5M124.4 169.8a.74 .74 0 0 0 .7 .7 .74 .74 0 0 0 .8-.7M124.4 161.5a.74 .74 0 0 0 .7 .7 .74 .74 0 0 0 .8-.7M124.5 168.4a.31 .31 0 0 0-.3 0 .31 .31 0 0 0-.1 .3v.2a.25 .25 0 0 0 .3 .2 .25 .25 0 0 0 .1-.4 .25 .25 0 0 0-.4 0v.2M133.7 161.1v.8h.5"/>
<path d="M134.3 161.4h.3M134.5 161.1v.7l.1 .1M135.7 161.1h.2a.42 .42 0 0 1 .3 .4 .42 .42 0 0 1-.3 .4h-.2zM137 161.1v.8l-.5-.8v.8M137.6 168.3l.5 .8M138.1 168.3l-.5 .8M138.2 161.2l.2-.1v.8M138.3 168.3h.5M138.5 168.3v.8M138.8 161.9l.3-.8 .3 .8M138.9 161.7h.4M139.5 168.9h-.6l.4-.6v.8"/>
<path d="M139.6 161.4l.4 .5M139.7 168.8h.8M140 161.4l-.4 .5M140.7 168.3h.6l-.4 .8M140.9 169.8a.72 .72 0 0 0 .7 .7 .72 .72 0 0 0 .8-.7M140.9 161.5a.72 .72 0 0 0 .7 .7 .72 .72 0 0 0 .8-.7M151.6 161.3l.2-.2h.1l.2 .2-.1 .2-.4 .4h.5M152.9 161.7h-.5l.3-.6v.8M153 161.1l.3 .8 .4-.8M153.6 168.3l.5 .8M154.1 168.3l-.5 .8M154.3 168.3h.6"/>
<path d="M154.6 161.9l.3-.8 .3 .8M154.6 168.3v.8M154.6 161.7h.4M155.3 161.4l.4 .5M155.6 168.8h-.6l.4-.5v.8M155.7 161.4l-.4 .5M155.8 168.8h.7M156.8 168.4v.2l.3 .1a.24 .24 0 0 1 .2 .2 .24 .24 0 0 1-.3 .2l-.2-.1v-.2l.4-.2 .1-.2zM157.1 169.7a.72 .72 0 0 0 .7 .8 .72 .72 0 0 0 .7-.8M157.1 161.4a.72 .72 0 0 0 .7 .7 .72 .72 0 0 0 .7-.7M167.7 161.1v.8M168 161.5l.2-.1h.2v.5"/>
<path d="M168 161.4v.5M168.7 161.4h.2M168.8 161.1v.8h.2M169.2 161.4v.5M169.5 161.4h-.2l-.1 .2M169.7 161.1v.8M170 161.1v.8M170.1 168.4l.5 .8M170.2 161.6l.2 .3M170.4 161.4l-.4 .4M170.6 168.4l-.5 .8M170.7 168.4h.6"/>
<path d="M171 168.4v.8M171.4 161.3l.2-.2 .3 .1v.2l-.5 .5h.6M172 168.9h-.6l.4-.5v.8M172.1 161.9l.3-.8 .4 .8M172.2 168.8h.7M172.3 161.6h.3M172.9 161.4l.4 .5M173.3 161.4l-.4 .5M173.5 169.8a.72 .72 0 0 0 .7 .7 .72 .72 0 0 0 .8-.7M173.5 161.5a.72 .72 0 0 0 .7 .7 .72 .72 0 0 0 .8-.7M173.7 168.6a.25 .25 0 0 1-.3 .3 .25 .25 0 0 1-.2-.4 .25 .25 0 0 1 .5 0v.1a.41 .41 0 0 1-.3 .6l-.2-.2M185.8 161.2v.8"/>
<path d="M186.1 161.6l.3-.2 .1 .6M186.1 161.4v.6M186.7 161.4h.3M186.8 161.2v.6l.2 .2M187.2 161.4v.6M187.6 161.4l-.2 .1-.2 .2M187.6 168.4l.6 .8M187.7 161.2v.8M188.1 161.2v.8M188.2 168.4l-.6 .8M188.2 161.7l.3 .3M188.3 168.4h.5"/>
<path d="M188.5 161.4l-.4 .4M188.6 168.4v.8M189.6 168.9h-.6l.4-.5v.8M189.6 161.3l.2-.1v.8M189.8 168.8h.7M190.2 162l.3-.8 .3 .8M190.3 161.7h.4M190.9 168.5l.2-.1v.8M191 161.4l.4 .6M191.4 161.4l-.4 .6M191.7 168.4h.1a.42 .42 0 0 1 .3 .4 .42 .42 0 0 1-.3 .4 .48 .48 0 0 1-.1-.8zM191.9 161.5a.74 .74 0 0 0 .8 .7 .74 .74 0 0 0 .7-.7"/>
<path d="M192 169.8a.72 .72 0 0 0 .7 .7 .72 .72 0 0 0 .7-.7M196.9 168.4l.6 .8M197.5 168.4l-.6 .8M197.6 168.4h.6M197.9 168.4v.8M198.9 168.9h-.6l.4-.5v.8M199.1 168.8h.7M199.9 161.5h.4l.1-.3-.2-.1h-.3v.8M200.2 168.5l.2-.1v.8M201 168.5l.2-.1v.8M201.3 169.8a.74 .74 0 0 0 .7 .7 .74 .74 0 0 0 .7-.7M201.3 161.5a.72 .72 0 0 0 .7 .7 .72 .72 0 0 0 .7-.7"/>
<path d="M209 168.4l.5 .8M209.5 168.4l-.5 .8M209.7 168.4h.5M210 168.4v.8M210.9 168.9h-.5l.4-.5v.8M211.2 168.8h.7M212.3 168.5l.2-.1v.8M212.5 161.5h.4l.1-.3-.1-.1h-.4v.8M213 168.5l.1-.1 .3 .1-.1 .3-.4 .4h.6M213.8 169.8a.72 .72 0 0 0 .7 .7 .72 .72 0 0 0 .8-.7M213.8 161.5a.72 .72 0 0 0 .7 .7 .72 .72 0 0 0 .8-.7M220.3 161.2l-.2-.1h-.3v.2l.4 .2 .1 .3-.2 .1-.3-.1"/>
<path d="M220.5 161.3h.2M220.6 161.1v.7l.2 .1M221 161.6h.4a.23 .23 0 0 0-.2-.3 .23 .23 0 0 0-.2 .3l.1 .3 .3-.1M221.7 161.6h.4a.23 .23 0 0 0-.2-.3 .23 .23 0 0 0-.2 .3l.2 .3 .2-.1M222.4 161.3v.6M222.7 161.3l-.2 .1-.1 .2M223 168.4l.6 .8M223.6 168.4l-.6 .8M223.7 161.9v-.8l.3 .8 .3-.8v.8M223.7 168.4h.5M224 168.4v.8M225 168.9h-.6l.4-.5v.8"/>
<path d="M225.2 168.8h.7M225.5 161.2l.2-.1v.8M226.1 161.9l.3-.8 .3 .8M226.2 161.6h.4M226.3 168.5l.2-.1v.8M226.9 161.3l.4 .6M227 168.4h.5l-.3 .3a.27 .27 0 0 1 .3 .2 .27 .27 0 0 1-.2 .3 .27 .27 0 0 1-.4-.2M227.3 161.3l-.4 .6M227.8 169.8a.72 .72 0 0 0 .8 .7 .72 .72 0 0 0 .7-.7M227.8 161.5a.72 .72 0 0 0 .8 .7 .72 .72 0 0 0 .7-.7M235 161.3l-.2-.1-.3 .1 .1 .2 .4 .3a.31 .31 0 0 1-.2 .2 .31 .31 0 0 1-.3-.2M235.2 161.4h.3"/>
<path d="M235.3 161.2v.6l.1 .1 .1 .1M235.7 161.7h.5a.23 .23 0 0 0-.3-.3 .23 .23 0 0 0-.2 .3l.2 .3 .3-.2M236.4 161.7h.5a.26 .26 0 0 0-.4-.3 .26 .26 0 0 0-.1 .4l.2 .2 .3-.2M237.2 161.4v.6M237.4 161.4h-.1l-.1 .3M238.3 161.2l.3 .8 .4-.8M238.8 168.3l.6 .8M239.1 161.4h.3M239.2 161.2v.6v.1l.2 .1M239.4 168.3l-.6 .8M239.5 168.3h.5M239.8 168.3v.8"/>
<path d="M240 161.4v.7l-.1 .1h-.2M240 161.5a.26 .26 0 0 0-.4 0 .26 .26 0 0 0 0 .4 .26 .26 0 0 0 .4-.1M240.7 168.9h-.5l.4-.6v.8M241 168.8h.7M241.2 161.3l.2-.1v.8M241.8 162l.3-.8 .3 .8M241.9 161.7h.4M242.1 168.5l.2-.2v.8M242.6 161.4l.4 .6M243 161.4l-.4 .6M243.3 168.9h-.6l.4-.6v.8M243.6 169.8a.74 .74 0 0 0 .8 .7 .74 .74 0 0 0 .7-.7"/>
<path d="M243.6 161.5a.74 .74 0 0 0 .8 .7 .74 .74 0 0 0 .7-.7M253.8 168.4l.5 .8M254.3 168.4l-.5 .8M254.5 168.4h.5M254.8 168.4v.8M255.3 161.7h.7M255.7 161.3v.7M255.7 168.9h-.5l.4-.5v.8M256 168.8h.7M256.8 161.2h-.4l-.1 .3a.28 .28 0 0 1 .4 .1 .28 .28 0 0 1 0 .4 .28 .28 0 0 1-.4-.1M257 161.2l.3 .8 .3-.8M257 168.5l.3-.1v.8"/>
<path d="M258.2 168.4h-.4v.3a.29 .29 0 0 1 .4 0 .29 .29 0 0 1-.1 .4 .29 .29 0 0 1-.4-.1M258.6 169.8a.74 .74 0 0 0 .8 .7 .74 .74 0 0 0 .7-.7M258.6 161.5a.74 .74 0 0 0 .8 .7 .74 .74 0 0 0 .7-.7M55.7 190.9h-1.2l.8-1v1.6M177.5 191.5l.5-1.3 .5 1.3M177.7 191h.7M178.5 197.8h.8M178.9 191.5v-1.3l.5 1.3 .5-1.3v1.3M178.9 197.8v1.3M179.6 198.5l.3-.3 .3 .1 .1 .8M179.6 197.8v1.3M180.4 190.8h.5l.3-.1v-.4l-.3-.1h-.5v1.3"/>
<path d="M180.8 198.2v.9M180.8 190.8l.4 .7M181.3 198.2a.44 .44 0 0 0-.5 .4M182.1 193.9v1.3M182.1 194.6h.9M182.8 198.2h.4M182.8 190.2h.6l.2 .1 .1 .2-.3 .3a.37 .37 0 0 1 .3 .4l-.3 .3h-.6zM182.8 190.8h.6M182.9 197.8v1l.1 .2 .2 .1M183 193.9v1.3M183.6 198.2h.4M183.8 197.8v1l.1 .2 .2 .1"/>
<path d="M184.2 194.6a.43 .43 0 0 0-.6-.1 .43 .43 0 0 0 0 .6 .43 .43 0 0 0 .6 0M184.2 194.4v.8M184.3 190.3a.54 .54 0 0 1 .7 0 .54 .54 0 0 1 .1 .7 .49 .49 0 0 1-.5 .5 .49 .49 0 0 1-.4-.5zM184.5 197.8v1.3M184.7 194.6a.51 .51 0 0 1 .6-.2v.8M184.7 194.4v.8M185 198.6h.7a.4 .4 0 0 0-.5-.4 .4 .4 0 0 0-.2 .7 .37 .37 0 0 0 .4 .2 .37 .37 0 0 0 .3-.2M185.5 190.8h.6a.37 .37 0 0 0 .3-.4l-.3-.2h-.6v1.3M186.6 193.9v1.3M186.6 194.6a.43 .43 0 0 0-.6-.1 .43 .43 0 0 0 0 .6 .43 .43 0 0 0 .6 0M186.8 190.2h.9M187 193.9v1.3"/>
<path d="M187.2 190.2v1.3M187.5 194.7h.8a.4 .4 0 0 0-.7-.2 .4 .4 0 0 0 .1 .7 .37 .37 0 0 0 .6-.1M187.9 198.4v-.1a.41 .41 0 0 0-.7 .1l.1 .1 .6 .2v.3a.41 .41 0 0 1-.7-.1M188.3 198.2l.3 .9 .2-.9 .3 .9 .2-.9M189.7 197.9v-.1l.1 .1zM189.7 198.2v.9M189.8 193.9v1.3M190.2 198.2h.4M190.3 194.6a.51 .51 0 0 1 .6-.2l.1 .8M190.3 194.4v.8M190.3 197.8v1l.1 .2 .3 .1M191.5 194.4v1.3"/>
<path d="M191.5 194.6a.43 .43 0 0 1 .6-.1 .43 .43 0 0 1 0 .6 .43 .43 0 0 1-.6 0M191.8 198.4a.42 .42 0 0 0-.7-.1 .42 .42 0 0 0 0 .7 .42 .42 0 0 0 .7-.1M192.2 198.5l.2-.3h.3l.1 .3v.6M192.2 197.8v1.3M192.7 194.4v.8h.3l.3-.2M193.3 194.4v.8M193.8 194.4h.5M194 193.9v1.1l.1 .2h.2M194.5 197.8v1.3h.7M195.5 197.9l.1-.1 .1 .1zM195.6 198.2v.9M196 198.2h.5"/>
<path d="M196.6 197.8h-.2l-.2 .2v1.1M196.8 198.2h.4M197 197.8v1v.2l.3 .1M199.6 198.4a.4 .4 0 0 0-.6 0 .4 .4 0 0 0 0 .5 .4 .4 0 0 0 .6 0M199.9 198.5l.3-.3 .4 .1v.8M199.9 198.2v.9M200.6 198.5l.3-.3 .4 .1v.8M202.5 197.8v1.3M202.5 198.4a.4 .4 0 0 0-.6 0 .4 .4 0 0 0 0 .5 .4 .4 0 0 0 .6 0M204.1 197.9l.1-.1 .1 .1zM204.2 198.2v.9M204.6 198.5l.3-.3 .4 .1v.8"/>
<path d="M204.6 198.2v.9M205.8 198.2v1.3M205.8 198.4a.4 .4 0 0 1 .6 0 .4 .4 0 0 1 0 .5 .4 .4 0 0 1-.6 0M207 198.2l.1 .8 .2 .1 .3-.3M207.6 198.2v.9M208.2 198.2h.4M208.4 197.8v1v.2l.3 .1M265.6 195.7l.6-1.6 .7 1.6M265.9 195.2h.7M266.5 190.2a.44 .44 0 0 0-.6-.2 .97 .97 0 0 0 .2 1.6 .51 .51 0 0 0 .5-.5 .51 .51 0 0 0-.4-.5 .51 .51 0 0 0-.6 .5M266.5 197.7h-.7l-.1 .6a.58 .58 0 0 1 .9 0 .58 .58 0 0 1-.2 .9 .58 .58 0 0 1-.8-.2M267.3 194.1l1.1 1.6"/>
<path d="M268.4 194.1l-1.1 1.6M270.3 193.8l-1.4 2.4M270.6 194.4l.1-.1 .2-.2v1.6M148.1 200.5v6.5M148.3 200.5v6.5"/>
<circle cx="226.6" cy="32.8" r=".27"/>
<circle cx="229" cy="32.7" r=".28"/>
<circle cx="242.4" cy="33" r=".27"/>
<circle cx="174.2" cy="59.7" r=".42"/>
<circle cx="192.7" cy="59.7" r=".43"/>
<circle cx="42.7" cy="80" r=".43"/>
<circle cx="42.7" cy="72.7" r=".43"/>
<circle cx="59.7" cy="80" r=".43"/>
<circle cx="59.7" cy="72.7" r=".43"/>
<circle cx="74.1" cy="65.9" r=".27"/>
<circle cx="77" cy="72.7" r=".42"/>
<circle cx="77" cy="80" r=".42"/>
<circle cx="79.1" cy="65.9" r=".27"/>
<circle cx="92.8" cy="72.7" r=".42"/>
<circle cx="92.8" cy="80" r=".42"/>
<circle cx="95.2" cy="66.1" r=".27"/>
<circle cx="109.4" cy="72.7" r=".42"/>
<circle cx="109.4" cy="80" r=".42"/>
<circle cx="120.4" cy="67.2" r=".35"/>
<circle cx="125.1" cy="72.7" r=".42"/>
<circle cx="125.1" cy="80" r=".42"/>
<circle cx="141.6" cy="80" r=".43"/>
<circle cx="141.6" cy="72.7" r=".43"/>
<circle cx="157.8" cy="72.7" r=".43"/>
<circle cx="157.8" cy="80" r=".43"/>
<circle cx="160.2" cy="66" r=".25"/>
<circle cx="174.2" cy="67" r=".42"/>
<circle cx="192.7" cy="67" r=".43"/>
<circle cx="228.6" cy="80" r=".42"/>
<circle cx="228.6" cy="72.7" r=".42"/>
<circle cx="244.4" cy="72.7" r=".42"/>
<circle cx="244.4" cy="80" r=".42"/>
<circle cx="259.3" cy="72.7" r=".41"/>
<circle cx="259.3" cy="80" r=".41"/>
<circle cx="42.7" cy="161.5" r=".43"/>
<circle cx="42.7" cy="169.8" r=".42"/>
<circle cx="59.7" cy="169.8" r=".43"/>
<circle cx="59.7" cy="161.5" r=".43"/>
<circle cx="77" cy="161.5" r=".42"/>
<circle cx="77" cy="169.8" r=".42"/>
<circle cx="92.8" cy="169.8" r=".42"/>
<circle cx="92.8" cy="161.5" r=".42"/>
<circle cx="109.4" cy="161.5" r=".42"/>
<circle cx="109.4" cy="169.8" r=".42"/>
<circle cx="125.1" cy="161.5" r=".42"/>
<circle cx="125.1" cy="169.8" r=".42"/>
<circle cx="141.6" cy="161.5" r=".43"/>
<circle cx="141.7" cy="169.8" r=".42"/>
<circle cx="157.8" cy="161.4" r=".43"/>
<circle cx="157.8" cy="169.7" r=".42"/>
<circle cx="174.2" cy="161.5" r=".42"/>
<circle cx="174.2" cy="169.8" r=".42"/>
<circle cx="192.7" cy="169.8" r=".43"/>
<circle cx="192.7" cy="161.5" r=".43"/>
<circle cx="202" cy="161.5" r=".42"/>
<circle cx="202" cy="169.8" r=".42"/>
<circle cx="214.5" cy="161.5" r=".42"/>
<circle cx="214.5" cy="169.8" r=".42"/>
<circle cx="228.6" cy="161.5" r=".42"/>
<circle cx="228.6" cy="169.8" r=".42"/>
<circle cx="244.4" cy="161.5" r=".42"/>
<circle cx="244.4" cy="169.8" r=".42"/>
<circle cx="259.3" cy="161.5" r=".42"/>
<circle cx="259.3" cy="169.8" r=".41"/>
<circle cx="181.9" cy="198.7" r=".43"/>
</g>
<path d="M22.7 192.7h39.7M22.7 188.8v11.7h158.9M22.7 188.8h158.9M62.4 188.8v11.7M131.5 188.8h142v11.7h-142zM233.8 196.6h39.7M233.8 192.7h39.7M233.8 188.8v11.7" fill="none" stroke="#000" stroke-width=".34"/>
<text font-size="2.3" x="267.8" y="199.3">/13</text>
<g font-size="1.6">
<text x="27.2" y="191.3">Previous page No.</text>
<text x="66.3" y="191.3">Client:</text>
<text x="172.8" y="191.3">Title:</text>
<text x="237.7" y="191.3">Next page No.</text>
<text x="66.3" y="195.2">End Client:</text>
<text x="172.8" y="195.2">Discription:</text>
<text x="237.7" y="195.2">DWG No.</text>
<text x="66.3" y="199.1">Remarks:</text>
<text x="172.8" y="199.1">Detail:</text>
<text x="237.7" y="199.1">Page No.</text>
</g>
<g font-size="1">
<text x="42.6" y="186.7" transform="rotate(-90 42.6 186.7)">FWD CMD FROM</text>
<text x="43.8" y="186.7" transform="rotate(-90 43.8 186.7)">TROTTLE</text>
<text x="59.6" y="186.7" transform="rotate(-90 59.6 186.7)">REV CMD FROM</text>
<text x="60.8" y="186.7" transform="rotate(-90 60.8 186.7)">TROTTLE</text>
<text x="76.6" y="186.7" transform="rotate(-90 76.6 186.7)">Speed CMD</text>
<text x="92.2" y="186.7" transform="rotate(-90 92.2 186.7)">24v supply for Throtle</text>
<text x="93.4" y="186.7" transform="rotate(-90 93.4 186.7)">switch</text>
<text x="108.5" y="186.7" transform="rotate(-90 108.5 186.7)">M Ground for Trotle</text>
<text x="109.7" y="186.7" transform="rotate(-90 109.7 186.7)">switch</text>
<text x="125" y="186.7" transform="rotate(-90 125 186.7)">LIFT UP CMD FROM</text>
<text x="126.3" y="186.7" transform="rotate(-90 126.3 186.7)">SWITCH</text>
<text x="141.3" y="186.5" transform="rotate(-90 141.3 186.5)">LIFT DN CMD FROM</text>
<text x="142.5" y="186.5" transform="rotate(-90 142.5 186.5)">SWITCH</text>
<text x="157.4" y="186.7" transform="rotate(-90 157.4 186.7)">24v supply for Lift switch</text>
<text x="173.8" y="186.8" transform="rotate(-90 173.8 186.8)">Interlock</text>
<text x="192.2" y="186.8" transform="rotate(-90 192.2 186.8)">Interlock</text>
<text x="202.5" y="186.7" transform="rotate(-90 202.5 186.7)">3.3V</text>
<text x="215.3" y="186.7" transform="rotate(-90 215.3 186.7)">Side EMG presseed</text>
<text x="229.3" y="186.4" transform="rotate(-90 229.3 186.4)">Steer Pot low</text>
<text x="244.1" y="186.7" transform="rotate(-90 244.1 186.7)">Steer Vtg</text>
<text x="259.2" y="186.7" transform="rotate(-90 259.2 186.7)">+5v</text>
</g>
</svg>
